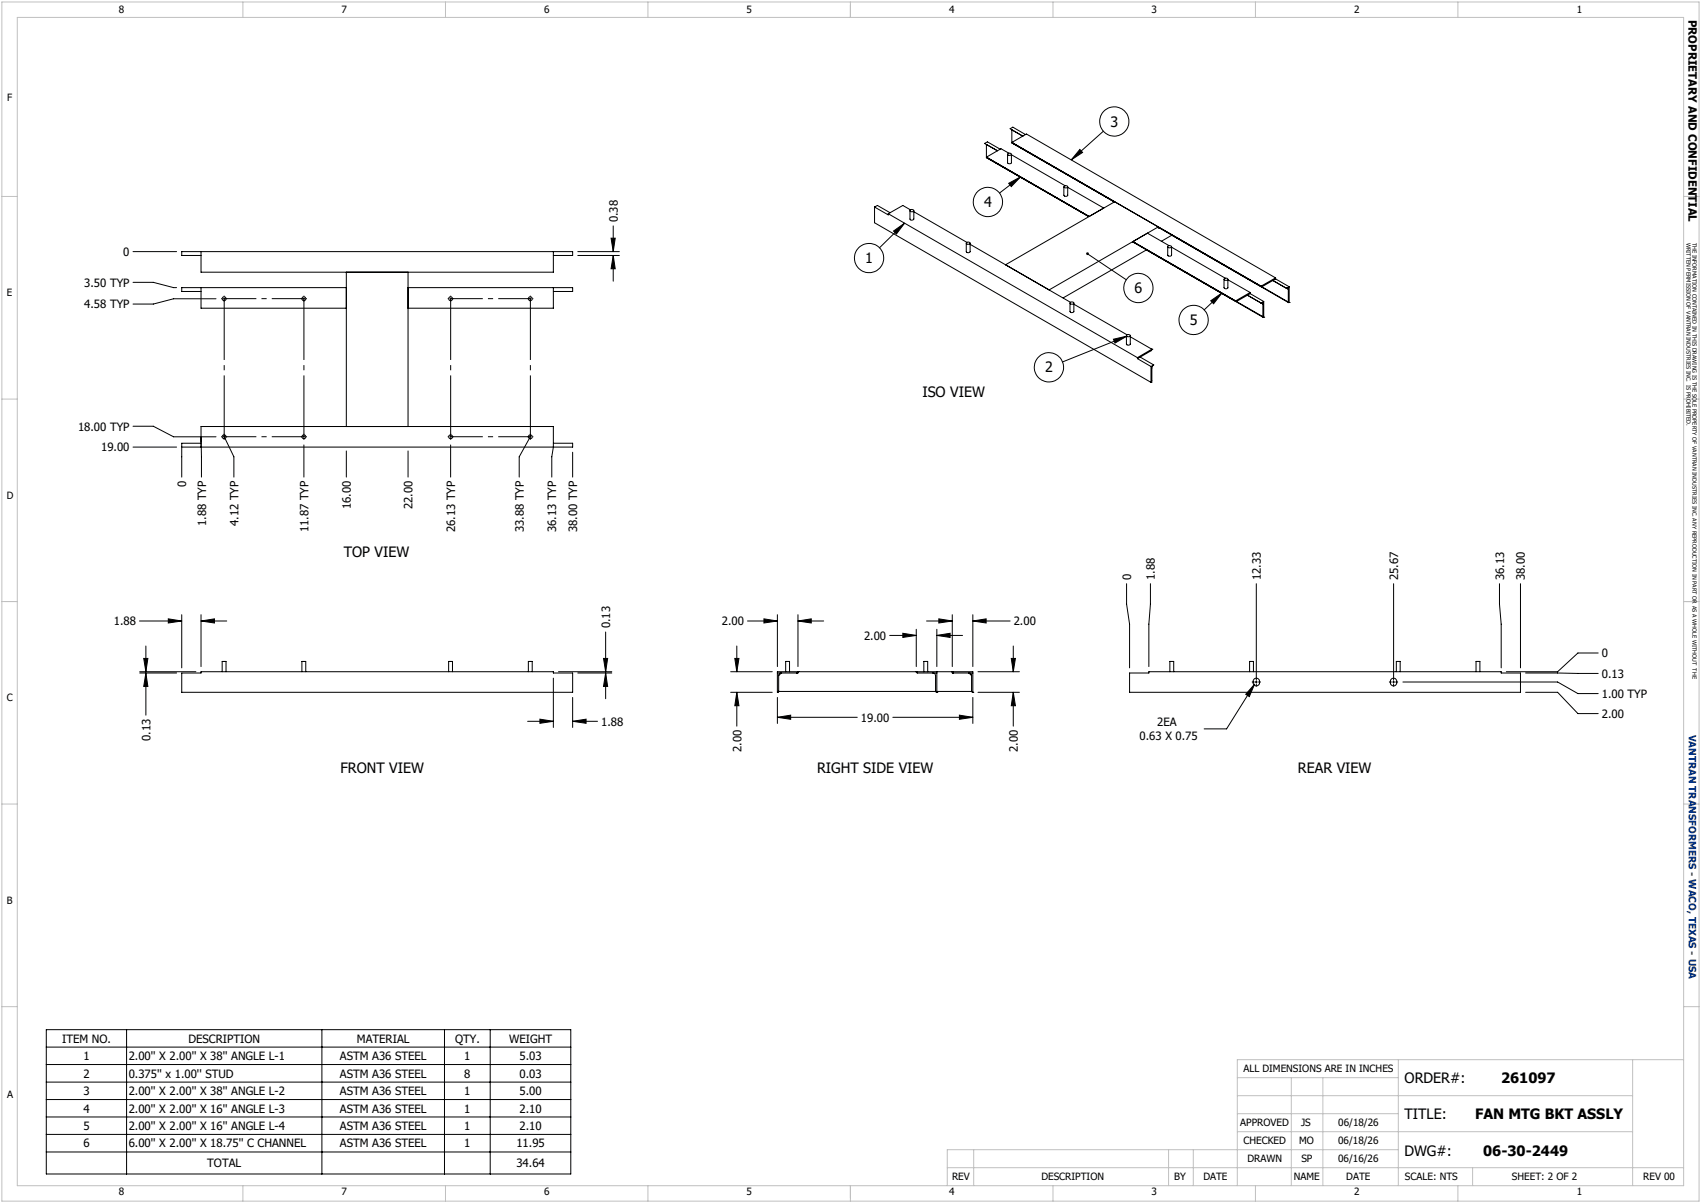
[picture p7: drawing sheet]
<svg xmlns="http://www.w3.org/2000/svg" width="420mm" height="297mm" viewBox="0 0 420 297" stroke-linecap="round" stroke-linejoin="round" font-family="sans-serif">
<g fill="none" stroke="#000" stroke-width=".25">
<path d="M243.6 38.8h.1M243.6 38.8l25.3 14.7M243.6 38.8l25.3 14.6 3.6-2-8.9-5.2M246.9 36.8l-3.1-1.8-.7 .4 3.2 1.8-2.7-1.5v3.1M248.8 38.1v2.1l.3 .2 .6-.2v-2.1M248.8 37.9l.4-.1a.33 .33 0 0 1 .4 .1 .33 .33 0 0 1 0 .4h-.1a.4 .4 0 0 1-.5 .1 .4 .4 0 0 1-.2-.5zM249.1 37.8l-1.9-1.1-3.6 2.1M249.7 38.2l13.3 7.7M249.8 35.2h.1M249.8 35.2l25.3 14.6M249.8 35.2l61.6 35.5M249.8 35.2l3.6-2.1 61.6 35.5"/>
<path d="M253.2 33.2l-3.1-1.8-.7 .4 3.2 1.8-2.8-1.5v3.1M266.6 36.9l.7 .7-2.8 1.9zM272.5 32.4l-8 7.1M150.9 58.8h1l-.5 3.3zM151.4 55.8v6.3M215.9 51.1v3.9l68.3 39.4M215.9 51.1l3.4 2v-.3M215.9 51.1l.7-.4 3.2 1.8M219.3 52.8l61.5 35.5M220.6 57l2.7-1.9-2 2.7zM223.3 55.1l-6.1 6.1M224.7 52v2.1a.54 .54 0 0 0 .9 0v-2.1"/>
<path d="M224.8 51.9l.3-.2a.36 .36 0 0 1 .5 .1 .36 .36 0 0 1-.1 .5 .36 .36 0 0 1-.5 0l-.3-.2zM224.8 51.8l-1.9-1.1-3.6 2.1M225.6 52.3l13.1 7.5M238.7 59.9l.3-.1a.33 .33 0 0 1 .4 0 .33 .33 0 0 1 0 .4l-.2 .1a.37 .37 0 0 1-.4 0 .37 .37 0 0 1-.1-.4zM249.1 45.3l2.9-1.6-2.3 2.4zM252 43.7l-5.2 4M262.7 46.1v2.1l.4 .3 .5-.2v-2.2M262.7 46l.3-.1a.39 .39 0 0 1 .5 0 .39 .39 0 0 1 0 .5 .39 .39 0 0 1-.6 0zM275.2 49.8l-26.9 15.6M279.7 59.7h.1M279.7 59.7l32.2 18.6M279.7 59.7l3.6-2.1 5.3 3"/>
<path d="M279.7 59.7l25.4 14.6M286 56.1l32.2 18.6M286 56l-27 15.6M286 56v.3l.1-.1M286 56l25.4 14.7M289.3 58.1l-2.6 1.5M32.8 62.1h10.8M32.8 69.7h5.1l5 1.3h.7M49.6 62.1v5.1h87v-5.1M49.6 71v5.1h35.9M49.6 63.1h-4.7v-1h96.5v1h-4.8M53.3 73.8h-10.4l-5 1.3h-5.1"/>
<path d="M85.5 71h-40.6v1h4.7M85.5 67.2v38.1M100.8 71h40.6v1h-4.8M100.8 67.2v38.1M136.6 71v5.1h-35.8M142.7 62.1h10.2M142.7 63.1h10.2M151.4 63.1l.5 3.3h-1zM151.4 63.1v6.3M238.6 60v2.1l.5 .3 .4-.2v-2.2M239.5 60.3l24.8 14.3M264.2 74.8v2.1l.4 .3 .5-.3v-2.1"/>
<path d="M264.4 74.6l.2-.1a.36 .36 0 0 1 .6 .4 .35 .35 0 0 1-.6 .2 .27 .27 0 0 1-.4-.1 .27 .27 0 0 1 .2-.4zM265.1 75.1l13.2 7.6M268.5 62.6l9.6 6.5M283.1 61.7l-20.6 11.9M283.1 61.7h.1M288.3 60.9v2.1l.4 .2 .6-.2v-2.1M288.3 60.8l.4-.2a.31 .31 0 0 1 .4 .1 .31 .31 0 0 1 0 .4 .47 .47 0 0 1-.8-.3zM289.3 61l13.2 7.7M298.9 74.3l2.8-1.9-2.1 2.6zM301.7 72.4l-4.4 4.1M302.2 69v2l.4 .3 .6-.2v-2.1M302.3 68.8l.2-.1a.39 .39 0 0 1 .6 0 .39 .39 0 0 1-.1 .6 .39 .39 0 0 1-.5-.1z"/>
<path d="M303.2 69.1l5.5 3.1M305.1 74.3h.1M305.1 74.3l.2 .1M305.3 74.4l6.5 3.8M308 72.9l3.4 1.9M308 72.9l-2.7 1.5M308 72.9l3.8 2.2M308.7 72.5l-.7 .4M308.7 72.5l3.3 1.9M308.7 72.2l-3.6 2.1M308.7 72.2v.3M311.4 70.7h.1"/>
<path d="M311.4 70.7l.2 .1M311.4 74.8h.3l.1 .3M311.6 70.8l6.5 3.8M311.8 78.2l.2 .1M311.8 75.1v3.1M312 78.3h.1M312 74.4l-.6 .4M312 74.4v3.9M314.3 69.2l3.3 2M314.3 69.2l-2.7 1.6M314.3 69.2l3.8 2.2M315 68.9l-.7 .3"/>
<path d="M315 68.9l3.3 1.9M315 68.6l-3.6 2.1M315 68.6v.3M317.6 71.2h.4l.1 .2M318.1 74.6l.2 .1M318.1 71.4v3.2M318.3 74.7h.1M318.3 70.8l-.7 .4M318.3 70.8v3.9M274.9 83.7l3.3-.7-2.9 1.7zM278.1 82.9v2.1l.5 .2 .5-.2v-2.1M278.2 82.7l.3-.1a.33 .33 0 0 1 .4 0 .33 .33 0 0 1 .1 .4l-.2 .1a.37 .37 0 0 1-.5 0 .37 .37 0 0 1-.1-.4z"/>
<path d="M278.2 83l-15.8 6.4M279.1 83.1l5.3 3.1M280.8 88.3v.2M280.8 88.5l3.4 2M281.5 88.2l3.4 1.9M284.2 94.4h.1M284.2 90.5v3.9M284.4 86.2h.1M284.4 86.2l-.2 .4-3.4 1.9M284.4 86.2l-3.6 2.1M284.9 90.1l-.5 .8v3.2l-.2 .3M284.9 90.1l-.7 .4"/>
<path d="M32.8 110.4h10.8M32.8 105.2h5.1l5 2.6h10.4M49.6 110.4v-5.1h87v5.1l-.4 2.4v5M49.6 109.4h-4.7v8.4M49.6 107.8l.1 10M55.4 107.3v.5l2.3 5v5M75 109.9v7.9M85.5 111.3v6.5M100.8 111.3v6.5M111.3 109.9v7.9M131 107.3v.5l-2.8 5v5M136.6 109.4h4.8v1h-96.5"/>
<path d="M141.4 111.7v6.1M34.4 153.3h10.5M36 159.5v6.3M41.6 152.8l3.3 .5-3.3 .5zM44.9 151.8v13.1M49.6 153.3l3.4-.5v1zM49.6 151.8v12.8M49.6 153.3h6.4M149.5 156v9.8M181.9 159.5v6.3M184.6 153.3h7.3M188.6 152.8l3.3 .5-3.3 .5z"/>
<path d="M191.9 151.8v12.8M197 153.3l3.3-.5v1zM197 151.8v12.8M197 153.3h6.4M219.7 156.9h6.5M222.9 156.3l3.3 .6-3.3 .5zM226.2 155.4v9.2M228.8 153.3h6.3M231.3 156.9l3.3-.6v1.1zM231.3 155.4v9.2M231.3 156.9h6.4M231.8 152.8l3.3 .5-3.3 .5z"/>
<path d="M235.1 151.8v12.8M240.2 153.3l3.3-.5v1zM240.2 151.8v12.8M240.2 153.3h9.2M250.2 159.5v6.3M278.2 144.1v5l.7 5v10.8M284.1 144.1v5l-.4 5v10.5M310.2 144.1v23.8M344.1 144.1v23.8M370.2 144.1v5l.5 5v10.8M375.4 144.1v20.8M34.5 166.2h9.1"/>
<path d="M34.5 165.8h13.9M35.5 162.6h1l-.5 3.2zM36 166.2l.5 3.3h-1zM36 166.2v10.4M44.9 166.2h4.7v-.4h87v.4h4.8v4.7h-96.5zM54.9 165.8v-2.5h.9v2.5M74.5 165.8v-2.5h1v2.5M110.8 165.8v-2.5h.9v2.5M130.3 178.1h6.3M130.5 165.8v-2.5h.9v2.5M133.3 177.5l3.3 .6-3.3 .5zM136.6 167.4v12.2"/>
<path d="M137.9 165.8h13.2M141.4 178.1l3.3-.6v1.1zM141.4 172.2v7.4M141.4 178.1h6.1M142.7 166.2h8.4M149 162.6h1l-.5 3.2zM149.5 166.2l.5 3.3h-1zM149.5 166.2v6.3M180.4 170.9h10.3M180.4 165.8h10.3M181.4 162.6h1.1l-.6 3.2zM181.9 170.9l.6 3.3h-1.1z"/>
<path d="M181.9 170.9v8.4M191.9 170.9h.1M191.9 177.1l3.3-.5v1zM191.9 170.9v-5.1h48.3v5.1M191.9 172.2v6.4M191.9 177.1h19.8M192.3 170.6l-.4 .3M192.3 166.8v3.9h38.7M192.4 166.3l.5-.1-.6 .6zM194 165.8v-2.5h.9v2.5M197 165.8h.1M197 165.8l-.3 .4"/>
<path d="M197 165.8v.4h-5.1M220.5 177.1h19.7M226.2 165.8h.1M226.2 165.8l.3 .4h4.8M228.1 165.8v-2.5h1v2.5M230.4 166.2a.6 .6 0 0 1 .6 .6v3.9l.3 .2M231.3 170.9h.1M231.3 165.8v5.1M235.1 165.8h.1M235.1 165.8l.3 .4M235.1 165.8v.4h5.1M236.9 176.6l3.3 .5-3.3 .5z"/>
<path d="M239.3 166.2a.6 .6 0 0 1 .6 .6zM239.9 170.6l.3 .3M239.9 166.8v3.9h-8.6M240.2 170.9h.1M240.2 172.2v6.4M241.5 170.9h10.2M241.5 165.8h10.2M249.7 162.6h1l-.5 3.2zM250.2 170.9l.5 3.3h-1zM250.2 170.9v8.4M278.9 166.2h4.8v-.4h87v.4h4.7v4.7h-96.5zM288.9 165.8v-2.5h.9v2.5"/>
<path d="M308.5 165.8v-2.5h1v2.5M309.2 168.4h.5M309.7 167.6a.88 .88 0 0 1 1.3 .8 .88 .88 0 0 1-1.4 .6 1.23 1.23 0 0 1 .1-1.4zM309.8 168.9l-1.3 3.1-.9-.6zM309.8 168.9l-6.9 11h-5.6M310 168.4h.4M310.2 168.1v.5M310.2 168.9v.5M310.7 168.4h.6M343 168.4h.6M343.5 167.7a.9 .9 0 0 1 1.4 .6 .9 .9 0 0 1-1.2 1 1.06 1.06 0 0 1-.2-1.6zM343.9 168.4h.4"/>
<path d="M344.1 168.1v.5M344.1 168.9v.5M344.6 168.4h.5M344.8 165.8v-2.5h.9v2.5M346.4 168.4h38.2l5 2.8h5M364.5 165.8v-2.5h.9v2.5M376.7 166.2l17.9 .1M376.7 170.9h7.9l5 5.3h5M394.6 161.2h-5l-5 4.6h-12.7M11.4 254.2h129.5v35.6h-129.5zM11.4 258.5h129.5M31.3 254.2v35.6"/>
<path d="M79.5 254.2v35.6M109.7 254.2v35.6M121 254.2v35.6M11.4 262.8h129.5M11.4 267.2h129.5M11.4 271.5h129.5M11.4 275.8h129.5M11.4 280.1h129.5M11.4 284.4h129.5"/>
<circle cx="275.1" cy="30" r="3.6"/>
<circle cx="243.9" cy="49.9" r="3.6"/>
<circle cx="55.3" cy="73.8" r=".47"/>
<circle cx="75" cy="73.8" r=".47"/>
<circle cx="111.3" cy="73.8" r=".47"/>
<circle cx="130.9" cy="73.8" r=".47"/>
<circle cx="214.6" cy="63.7" r="3.6"/>
<circle cx="281.1" cy="71.1" r="3.6"/>
<circle cx="294.7" cy="79" r="3.6"/>
<circle cx="259" cy="90.7" r="3.6"/>
<circle cx="55.3" cy="107.8" r=".47"/>
<circle cx="75" cy="107.8" r=".47"/>
<circle cx="111.3" cy="107.8" r=".47"/>
<circle cx="130.9" cy="107.8" r=".47"/>
</g>
<g fill="none" stroke="#c0c0c0" stroke-width=".25">
<path d="M.5 .5h419v296h-419zM4.3 4.3h411.4v288.4h-411.4zM60 .5v3.8M110 .5v3.8M160 .5v3.8M210 .5v3.8M260 .5v3.8M310 .5v3.8M360 .5v3.8M.5 48.5h3.8M415.7 48.5h3.8M.5 98.5h3.8"/>
<path d="M415.7 98.5h3.8M.5 148.5h3.8M415.7 148.5h3.8M.5 198.5h3.8M415.7 198.5h3.8M.5 248.5h3.8M415.7 248.5h3.8M305.5 270.5h97.6M305.5 279.4h97.6M305.5 275h39.8M305.5 266.1h39.8M318.8 266.1v26.6"/>
<path d="M326.6 266.1v26.6M345.3 261.6v31.1M403.1 261.6v31.1M415.7 261.6h-110.2v31.1M60 292.7v3.8M110 292.7v3.8M160 292.7v3.8M210 292.7v3.8M233.9 288.3h181.8M240.4 283.8v8.9M260 292.7v3.8M288.5 283.8v8.9"/>
<path d="M294.6 283.8v8.9M310 292.7v3.8M345.3 283.8h-111.4v8.9M360 292.7v3.8M363.6 288.3v4.4"/>
</g>
<g fill="#000">
<path d="M266.6 36.9l.7 .7-2.8 1.9zM220.6 57l2.7-1.9-2 2.7zM249.1 45.3l2.9-1.6-2.3 2.4zM151.4 63.1l.5 3.3h-1zM150.9 58.8h1l-.5 3.3zM298.9 74.3l2.8-1.9-2.1 2.6zM41.6 152.8l3.3 .5-3.3 .5zM49.6 153.3l3.4-.5v1zM188.6 152.8l3.3 .5-3.3 .5zM197 153.3l3.3-.5v1zM222.9 156.3l3.3 .6-3.3 .5zM231.3 156.9l3.3-.6v1.1z"/>
<path d="M231.8 152.8l3.3 .5-3.3 .5zM240.2 153.3l3.3-.5v1zM36 166.2l.5 3.3h-1zM35.5 162.6h1l-.5 3.2zM133.3 177.5l3.3 .6-3.3 .5zM141.4 178.1l3.3-.6v1.1zM149 162.6h1l-.5 3.2zM149.5 166.2l.5 3.3h-1zM181.9 170.9l.6 3.3h-1.1zM181.4 162.6h1.1l-.6 3.2zM191.9 177.1l3.3-.5v1zM236.9 176.6l3.3 .5-3.3 .5z"/>
<path d="M250.2 170.9l.5 3.3h-1zM249.7 162.6h1l-.5 3.2zM309.8 168.9l-1.3 3.1-.9-.6z"/>
<path d="M268.2 62.4a.35 .35 0 0 0 .2 .6 .35 .35 0 0 0 .4-.4 .35 .35 0 0 0-.5-.2l.2 .2zM274.9 83.7l3.3-.7-2.9 1.7z"/>
</g>
<g fill="none" stroke="#000" stroke-width=".25" stroke-dasharray="15.2 1.3 1.3 1.3" stroke-linecap="butt">
<path d="M54.8 73.7h-.2M55.4 73.7v-.2M55.4 73.7h-.3M55.4 73.7v.3M55.4 73.7h.2M55.4 73.2v-.2M55.4 74.2v.3M55.9 73.7h.2M74.5 73.7h-.2M75 73.7v-.2M75 73.7h-.2M75 73.7v.3"/>
<path d="M75 73.7h.3M75 73.2v-.2M75 74.2v.3M75.6 73.7h.2M110.8 73.7h-.3M111.3 73.7v-.2M111.3 73.7h-.3M111.3 73.7v.3M111.3 73.7h.2M111.3 73.2v-.2M111.3 74.2v.3M111.8 73.7h.2"/>
<path d="M130.5 73.7h-.3M131 73.7v-.2M131 73.7h-.3M131 73.7v.3M131 73.7h.2M131 73.2v-.2M131 74.2v.3M131.5 73.7h.2M54.8 107.8h-.2M55.4 107.8v-.2M55.4 107.8h-.3M55.4 107.8v.3"/>
<path d="M55.4 107.8h.2M55.4 107.3v-.2M55.4 108.3v.2M55.9 107.8h.2M74.5 107.8h-.2M75 107.8v-.2M75 107.8h-.2M75 107.8v.3M75 107.8h.3M75 107.3v-.2M75 108.3v.2M75.6 107.8h.2"/>
<path d="M110.8 107.8h-.3M111.3 107.8v-.2M111.3 107.8h-.3M111.3 107.8v.3M111.3 107.8h.2M111.3 107.3v-.2M111.3 108.3v.2M111.8 107.8h.2M130.5 107.8h-.3M131 107.8v-.2M131 107.8h-.3M131 107.8v.3"/>
<path d="M131 107.8h.2M131 107.3v-.2M131 108.3v.2M131.5 107.8h.2"/>
</g>
<path d="M55.4 73.7h19.6M111.3 73.7h19.7M55.4 107.8h19.6M111.3 107.8h19.7" fill="none" stroke="#000" stroke-width=".25" stroke-dasharray="15.2 1.3 1.3 1.3" stroke-dashoffset="7.3" stroke-linecap="butt"/>
<path d="M55.4 73.7v34.1M75 73.7v34.1M111.3 73.7v34.1M131 73.7v34.1" fill="none" stroke="#000" stroke-width=".25" stroke-dasharray="15.2 1.3 1.3 1.3" stroke-dashoffset=".1" stroke-linecap="butt"/>
<g font-size="3.5">
<text x="274.2" y="31.3">3</text>
<text x="243" y="51.1">4</text>
<text x="213.6" y="65">1</text>
<text x="280.1" y="72.4">6</text>
<text x="293.8" y="80.3">5</text>
<text x="258" y="91.9">2</text>
<text x="227.7" y="97.9">ISO VIEW</text>
<text x="84.9" y="137.5">TOP VIEW</text>
<text x="84.1" y="190.9">FRONT VIEW</text>
<text x="201.8" y="190.7">RIGHT SIDE VIEW</text>
<text x="320.5" y="190.8">REAR VIEW</text>
<text x="346.8" y="267.4">ORDER#:</text>
<text x="370.7" y="267.4">261097</text>
<text x="346.8" y="276.2">TITLE:</text>
<text x="364.2" y="276.2">FAN MTG BKT ASSLY</text>
<text x="346.8" y="285.4">DWG#:</text>
<text x="366.2" y="285.4">06-30-2449</text>
</g>
<g font-size="2.8">
<text x="416.9" y="4.9" transform="rotate(90 416.9 4.9)">PROPRIETARY AND CONFIDENTIAL</text>
<text x="152.5" y="54.9" transform="rotate(-90 152.5 54.9)">0.38</text>
<text x="30.4" y="63.2">0</text>
<text x="20.8" y="70.8">3.50 TYP</text>
<text x="20.8" y="76.1">4.58 TYP</text>
<text x="19.3" y="106.3">18.00 TYP</text>
<text x="25" y="111.5">19.00</text>
<text x="46" y="120.2" transform="rotate(-90 46 120.2)">0</text>
<text x="86.6" y="125.7" transform="rotate(-90 86.6 125.7)">16.00</text>
<text x="101.9" y="125.7" transform="rotate(-90 101.9 125.7)">22.00</text>
<text x="50.9" y="129.8" transform="rotate(-90 50.9 129.8)">1.88 TYP</text>
<text x="58.9" y="129.8" transform="rotate(-90 58.9 129.8)">4.12 TYP</text>
<text x="76.1" y="131.4" transform="rotate(-90 76.1 131.4)">11.87 TYP</text>
<text x="112.4" y="131.4" transform="rotate(-90 112.4 131.4)">26.13 TYP</text>
<text x="129.3" y="131.4" transform="rotate(-90 129.3 131.4)">33.88 TYP</text>
<text x="137.4" y="131.4" transform="rotate(-90 137.4 131.4)">36.13 TYP</text>
<text x="142.5" y="131.4" transform="rotate(-90 142.5 131.4)">38.00 TYP</text>
<text x="279.3" y="143.2" transform="rotate(-90 279.3 143.2)">0</text>
<text x="285.2" y="143.2" transform="rotate(-90 285.2 143.2)">1.88</text>
<text x="311.3" y="143.2" transform="rotate(-90 311.3 143.2)">12.33</text>
<text x="345.2" y="143.2" transform="rotate(-90 345.2 143.2)">25.67</text>
<text x="371.4" y="143.2" transform="rotate(-90 371.4 143.2)">36.13</text>
<text x="376.5" y="143.2" transform="rotate(-90 376.5 143.2)">38.00</text>
<text x="28.1" y="154.4">1.88</text>
<text x="150.7" y="155.1" transform="rotate(-90 150.7 155.1)">0.13</text>
<text x="178.2" y="154.4">2.00</text>
<text x="250.3" y="154.4">2.00</text>
<text x="213.3" y="158">2.00</text>
<text x="395.5" y="162.3">0</text>
<text x="395.5" y="167.3">0.13</text>
<text x="395.5" y="172.3">1.00 TYP</text>
<text x="148.4" y="179.2">1.88</text>
<text x="212.6" y="178.2">19.00</text>
<text x="285.7" y="179.3">2EA</text>
<text x="395.5" y="177.2">2.00</text>
<text x="37.1" y="182.9" transform="rotate(-90 37.1 182.9)">0.13</text>
<text x="183.1" y="185.6" transform="rotate(-90 183.1 185.6)">2.00</text>
<text x="251.3" y="185.6" transform="rotate(-90 251.3 185.6)">2.00</text>
<text x="281.4" y="182.7">0.63 X 0.75</text>
<text x="15.3" y="257.4">ITEM NO.</text>
<text x="46.5" y="257.4">DESCRIPTION</text>
<text x="88.1" y="257.4">MATERIAL</text>
<text x="112.4" y="257.4">QTY.</text>
<text x="125.7" y="257.4">WEIGHT</text>
<text x="20.6" y="261.7">1</text>
<text x="31.8" y="261.7">2.00'' X 2.00'' X 38'' ANGLE L-1</text>
<text x="83.9" y="261.7">ASTM A36 STEEL</text>
<text x="114.6" y="261.7">1</text>
<text x="128.3" y="261.7">5.03</text>
<text x="20.6" y="266">2</text>
<text x="31.8" y="266">0.375'' x 1.00'' STUD</text>
<text x="83.9" y="266">ASTM A36 STEEL</text>
<text x="114.6" y="266">8</text>
<text x="128.3" y="266">0.03</text>
<text x="20.6" y="270.3">3</text>
<text x="20.6" y="274.7">4</text>
<text x="31.8" y="270.3">2.00'' X 2.00'' X 38'' ANGLE L-2</text>
<text x="31.8" y="274.7">2.00'' X 2.00'' X 16'' ANGLE L-3</text>
<text x="83.9" y="270.3">ASTM A36 STEEL</text>
<text x="83.9" y="274.7">ASTM A36 STEEL</text>
<text x="114.6" y="270.3">1</text>
<text x="114.6" y="274.7">1</text>
<text x="128.3" y="270.3">5.00</text>
<text x="128.3" y="274.7">2.10</text>
<text x="20.6" y="279">5</text>
<text x="31.8" y="279">2.00'' X 2.00'' X 16'' ANGLE L-4</text>
<text x="83.9" y="279">ASTM A36 STEEL</text>
<text x="114.6" y="279">1</text>
<text x="128.3" y="279">2.10</text>
<text x="20.6" y="283.3">6</text>
<text x="31.8" y="283.3">6.00'' X 2.00'' X 18.75'' C CHANNEL</text>
<text x="83.9" y="283.3">ASTM A36 STEEL</text>
<text x="114.6" y="283.3">1</text>
<text x="127.5" y="283.3">11.95</text>
<text x="51.2" y="288.2">TOTAL</text>
<text x="127.5" y="288.2">34.64</text>
</g>
<g font-size="2.5">
<text x="29.3" y="3.1">8</text>
<text x="84.3" y="3.1">7</text>
<text x="134.3" y="3.1">6</text>
<text x="184.3" y="3.1">5</text>
<text x="234.3" y="3.1">4</text>
<text x="284.3" y="3.1">3</text>
<text x="334.3" y="3.1">2</text>
<text x="389.3" y="3.1">1</text>
<text x="1.8" y="25">F</text>
<text x="1.7" y="73.1">E</text>
<text x="1.7" y="123.1">D</text>
<text x="1.7" y="173.1">C</text>
<text x="1.7" y="223.1">B</text>
<text x="307" y="264.7">ALL DIMENSIONS ARE IN INCHES</text>
<text x="1.8" y="271.1">A</text>
<text x="306.2" y="278.1">APPROVED</text>
<text x="321.2" y="278">JS</text>
<text x="330.4" y="278">06/18/26</text>
<text x="307" y="282.5">CHECKED</text>
<text x="308" y="287">DRAWN</text>
<text x="320.8" y="282.5">MO</text>
<text x="321.3" y="287">SP</text>
<text x="330.4" y="282.4">06/18/26</text>
<text x="330.4" y="286.9">06/16/26</text>
<text x="235.1" y="291.3">REV</text>
<text x="257.1" y="291.3">DESCRIPTION</text>
<text x="289.9" y="291.3">BY</text>
<text x="297.1" y="291.3">DATE</text>
<text x="319.5" y="291.3">NAME</text>
<text x="332.4" y="291.2">DATE</text>
<text x="346.9" y="291.3">SCALE: NTS</text>
<text x="373.3" y="291.3">SHEET: 2 OF 2</text>
<text x="405.7" y="291.3">REV 00</text>
<text x="29.3" y="295.1">8</text>
<text x="84.3" y="295.1">7</text>
<text x="134.3" y="295.1">6</text>
<text x="184.3" y="295.1">5</text>
<text x="234.3" y="295.1">4</text>
<text x="284.3" y="295.1">3</text>
<text x="334.3" y="295.1">2</text>
<text x="389.3" y="295.1">1</text>
</g>
<text font-size="2.5" fill="#003082" x="417" y="181.4" transform="rotate(90 417 181.4)">VANTRAN TRANSFORMERS - WACO, TEXAS - USA</text>
<g font-size="1.4">
<text x="416.5" y="59.9" transform="rotate(90 416.5 59.9)">WRITTEN PERMISSION OF VANTRAN INDUSTRIES INC. IS PROHIBITED.</text>
<text x="417.9" y="59.9" transform="rotate(90 417.9 59.9)">THE INFORMATION CONTAINED IN THIS DRAWING IS THE SOLE PROPERTY OF VANTRAN INDUSTRIES INC. ANY REPRODUCTION IN PART OR AS A WHOLE WITHOUT THE</text>
</g>
</svg>
